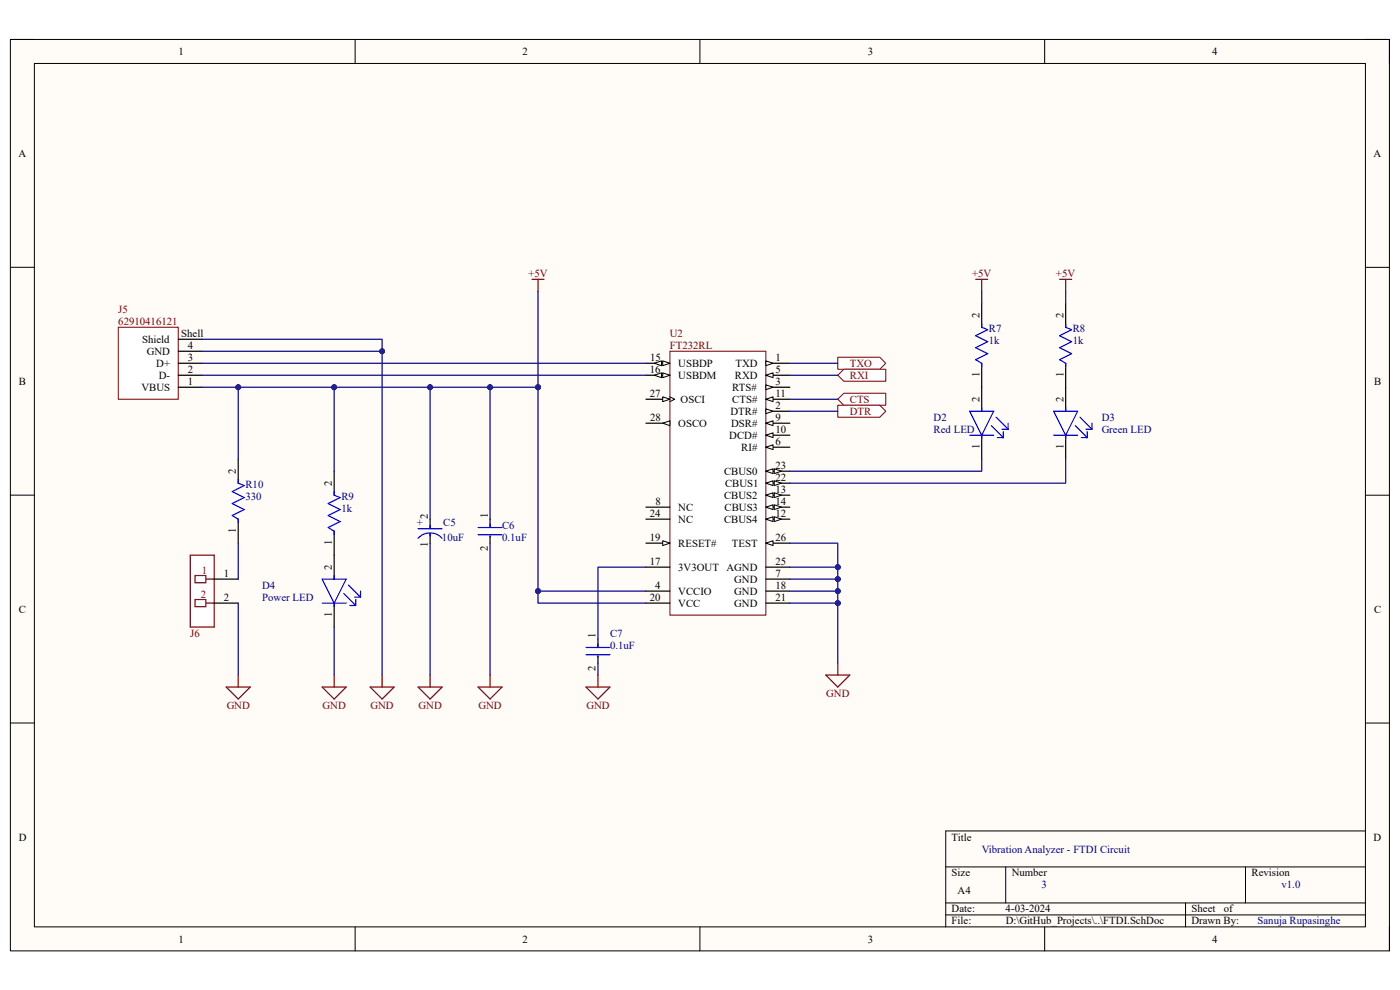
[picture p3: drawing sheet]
<svg xmlns="http://www.w3.org/2000/svg" width="297mm" height="210mm" viewBox="0 0 297 210" stroke-linecap="round" stroke-linejoin="round" font-family="sans-serif">
<path d="M2.2 8.4h292.6v193.3h-292.6z" fill-rule="evenodd" fill="#fffcf8"/>
<path d="M2.2 8.4h292.6v193.3h-292.6z" fill="none" stroke="#000" stroke-width=".21"/>
<path d="M7.3 13.5h282.4v183.1h-282.4z" fill-rule="evenodd" fill="#fffcf8"/>
<g fill="none" stroke="#000" stroke-width=".21">
<path d="M2.2 8.4h5.1M7.3 13.5h282.4v183.1h-282.4zM75.3 8.4v5.1M148.5 8.4v5.1M221.6 8.4v5.1M289.7 8.4h5.1v5.1M2.2 56.7h5.1M289.7 56.7h5.1M2.2 105h5.1M289.7 105.1h5.1M2.2 153.4h5.1M289.7 153.4h5.1"/>
<path d="M289.7 176.3h-89.1v20.3M75.3 196.6v5.1M148.5 196.6v5.1M200.6 183.9h89.1M200.6 191.5h89.1M200.6 194.1h89.1M213.4 183.9v7.6M221.6 196.6v5.1M251.5 191.5v5.1M264.2 183.9v7.6M294.8 196.6v5.1"/>
</g>
<path d="M142.1 74.5h20.4v56h-20.4z" fill-rule="evenodd" fill="#fff"/>
<path d="M142.1 74.5h20.4v56h-20.4z" fill="none" stroke="#800000" stroke-width=".21"/>
<path d="M162.5 77.1h5.1" fill="none" stroke="#000" stroke-width=".25"/>
<path d="M162.5 76.6l1.5 .5-1.5 .5z" fill="#f8fcff"/>
<path d="M162.5 76.6l1.5 .5-1.5 .5z" fill="none" stroke="#000" stroke-width=".21"/>
<path d="M162.5 92.3h5.1" fill="none" stroke="#000" stroke-width=".25"/>
<path d="M162.5 92.3l1.5-.5v1z" fill="#f8fcff"/>
<path d="M162.5 92.3l1.5-.5v1z" fill="none" stroke="#000" stroke-width=".21"/>
<path d="M162.5 84.7h5.1" fill="none" stroke="#000" stroke-width=".25"/>
<path d="M162.5 84.7l1.5-.5v1z" fill="#f8fcff"/>
<path d="M162.5 84.7l1.5-.5v1z" fill="none" stroke="#000" stroke-width=".21"/>
<path d="M162.5 110.1h5.1" fill="none" stroke="#000" stroke-width=".25"/>
<path d="M162.5 110.1l1.5-.5v1z" fill="#f8fcff"/>
<path d="M162.5 110.1l1.5-.5v1z" fill="none" stroke="#000" stroke-width=".21"/>
<path d="M164.3 109.6l1.5 .5-1.5 .5z" fill="#f8fcff"/>
<path d="M164.3 109.6l1.5 .5-1.5 .5z" fill="none" stroke="#000" stroke-width=".21"/>
<path d="M162.5 105h5.1" fill="none" stroke="#000" stroke-width=".25"/>
<path d="M162.5 105l1.5-.5v1.1z" fill="#f8fcff"/>
<path d="M162.5 105l1.5-.5v1.1z" fill="none" stroke="#000" stroke-width=".21"/>
<path d="M164.3 104.5l1.5 .5-1.5 .6z" fill="#f8fcff"/>
<path d="M164.3 104.5l1.5 .5-1.5 .6z" fill="none" stroke="#000" stroke-width=".21"/>
<path d="M162.5 107.6h5.1" fill="none" stroke="#000" stroke-width=".25"/>
<path d="M162.5 107.6l1.5-.5v1z" fill="#f8fcff"/>
<path d="M162.5 107.6l1.5-.5v1z" fill="none" stroke="#000" stroke-width=".21"/>
<path d="M164.3 107.1l1.5 .5-1.5 .5z" fill="#f8fcff"/>
<path d="M164.3 107.1l1.5 .5-1.5 .5z" fill="none" stroke="#000" stroke-width=".21"/>
<path d="M137 77.1h5.1" fill="none" stroke="#000" stroke-width=".25"/>
<path d="M140.6 76.6l1.5 .5-1.5 .5z" fill="#f8fcff"/>
<path d="M140.6 76.6l1.5 .5-1.5 .5z" fill="none" stroke="#000" stroke-width=".21"/>
<path d="M138.8 77.1l1.5-.5v1z" fill="#f8fcff"/>
<path d="M138.8 77.1l1.5-.5v1z" fill="none" stroke="#000" stroke-width=".21"/>
<path d="M137 79.6h5.1" fill="none" stroke="#000" stroke-width=".25"/>
<path d="M140.6 79.1l1.5 .5-1.5 .5z" fill="#f8fcff"/>
<path d="M140.6 79.1l1.5 .5-1.5 .5z" fill="none" stroke="#000" stroke-width=".21"/>
<path d="M138.8 79.6l1.5-.5v1z" fill="#f8fcff"/>
<path d="M138.8 79.6l1.5-.5v1z" fill="none" stroke="#000" stroke-width=".21"/>
<path d="M137 115.2h5.1M137 120.3h5.1M162.5 125.4h5.1" fill="none" stroke="#000" stroke-width=".25"/>
<path d="M140.6 114.7l1.5 .5-1.5 .5z" fill="#f8fcff"/>
<path d="M140.6 114.7l1.5 .5-1.5 .5z" fill="none" stroke="#000" stroke-width=".21"/>
<path d="M162.5 87.2h5.1" fill="none" stroke="#000" stroke-width=".25"/>
<path d="M162.5 86.7l1.5 .5-1.5 .5z" fill="#f8fcff"/>
<path d="M162.5 86.7l1.5 .5-1.5 .5z" fill="none" stroke="#000" stroke-width=".21"/>
<path d="M162.5 102.5h5.1M137 127.9h5.1M162.5 127.9h5.1" fill="none" stroke="#000" stroke-width=".25"/>
<path d="M162.5 102.5l1.5-.5v1z" fill="#f8fcff"/>
<path d="M162.5 102.5l1.5-.5v1z" fill="none" stroke="#000" stroke-width=".21"/>
<path d="M164.3 102l1.5 .5-1.5 .5z" fill="#f8fcff"/>
<path d="M164.3 102l1.5 .5-1.5 .5z" fill="none" stroke="#000" stroke-width=".21"/>
<path d="M162.5 100h5.1" fill="none" stroke="#000" stroke-width=".25"/>
<path d="M162.5 100l1.5-.6v1.1z" fill="#f8fcff"/>
<path d="M162.5 100l1.5-.6v1.1z" fill="none" stroke="#000" stroke-width=".21"/>
<path d="M164.3 99.4l1.5 .6-1.5 .5z" fill="#f8fcff"/>
<path d="M164.3 99.4l1.5 .6-1.5 .5z" fill="none" stroke="#000" stroke-width=".21"/>
<path d="M137 110.1h5.1M162.5 115.2h5.1M162.5 120.3h5.1" fill="none" stroke="#000" stroke-width=".25"/>
<path d="M162.5 115.2l1.5-.5v1z" fill="#f8fcff"/>
<path d="M162.5 115.2l1.5-.5v1z" fill="none" stroke="#000" stroke-width=".21"/>
<path d="M137 84.7h5.1" fill="none" stroke="#000" stroke-width=".25"/>
<path d="M140.6 84.2l1.5 .5-1.5 .5z" fill="#f8fcff"/>
<path d="M140.6 84.2l1.5 .5-1.5 .5zM142.1 84.2l1 .5-1 .5" fill="none" stroke="#000" stroke-width=".21"/>
<path d="M137 89.8h5.1" fill="none" stroke="#000" stroke-width=".25"/>
<path d="M140.6 89.8l1.5-.5v1z" fill="#f8fcff"/>
<path d="M140.6 89.8l1.5-.5v1z" fill="none" stroke="#000" stroke-width=".21"/>
<path d="M162.5 82.1h5.1" fill="none" stroke="#000" stroke-width=".25"/>
<path d="M162.5 81.6l1.5 .5-1.5 .6z" fill="#f8fcff"/>
<path d="M162.5 81.6l1.5 .5-1.5 .6z" fill="none" stroke="#000" stroke-width=".21"/>
<path d="M162.5 79.6h5.1M137 125.4h5.1" fill="none" stroke="#000" stroke-width=".25"/>
<path d="M162.5 79.6l1.5-.5v1z" fill="#f8fcff"/>
<path d="M162.5 79.6l1.5-.5v1z" fill="none" stroke="#000" stroke-width=".21"/>
<path d="M162.5 94.9h5.1" fill="none" stroke="#000" stroke-width=".25"/>
<path d="M162.5 94.9l1.5-.5v1z" fill="#f8fcff"/>
<path d="M162.5 94.9l1.5-.5v1z" fill="none" stroke="#000" stroke-width=".21"/>
<path d="M162.5 89.8h5.1M137 107.6h5.1M162.5 122.9h5.1" fill="none" stroke="#000" stroke-width=".25"/>
<path d="M162.5 89.8l1.5-.5v1z" fill="#f8fcff"/>
<path d="M162.5 89.8l1.5-.5v1z" fill="none" stroke="#000" stroke-width=".21"/>
<path d="M177.7 75.8h8.9l1.3 1.3-1.3 1.2h-8.9z" fill-rule="evenodd" fill="#fff"/>
<path d="M177.7 75.8h8.9l1.3 1.3-1.3 1.2h-8.9z" fill="none" stroke="#800000" stroke-width=".21"/>
<path d="M177.7 79.6l1.3-1.3h8.9v2.6h-8.9z" fill-rule="evenodd" fill="#fff"/>
<path d="M177.7 79.6l1.3-1.3h8.9v2.6h-8.9z" fill="none" stroke="#800000" stroke-width=".21"/>
<path d="M177.7 84.7l1.3-1.3h8.9v2.6h-8.9z" fill-rule="evenodd" fill="#fff"/>
<path d="M177.7 84.7l1.3-1.3h8.9v2.6h-8.9z" fill="none" stroke="#800000" stroke-width=".21"/>
<path d="M177.7 86h8.9l1.3 1.2-1.3 1.3h-8.9z" fill-rule="evenodd" fill="#fff"/>
<path d="M177.7 86h8.9l1.3 1.2-1.3 1.3h-8.9z" fill="none" stroke="#800000" stroke-width=".21"/>
<g fill="none" stroke="#000" stroke-width=".25">
<path d="M208.3 64.3v5.1M208.3 77.1v10.1M226.1 64.3v5.1M226.1 77.1v10.1M70.9 100v5M208.3 92.3v5.1M226.1 92.3v5.1M70.9 112.7v10.2M91.2 110.1v2.1M91.2 113.2v2M104 110.1v1.8M104 113.7v1.5"/>
<path d="M70.9 127.9v5.1M126.9 135.6v1.8M126.9 139.1v1.6"/>
</g>
<g fill="none" stroke="#00f" stroke-width=".25">
<path d="M208.3 68.7v.7l1.2 .5-2.5 1.3 2.5 1.3-2.5 1.3 2.5 1.2-2.5 1.3 1.3 .8v.7M226.1 68.7v.7l1.3 .5-2.6 1.3 2.6 1.3-2.6 1.3 2.6 1.2-2.6 1.3 1.3 .8v.7M205.7 87.2h5.1l-2.5 5.1zM205.7 92.3h5.1M208.3 86.5v.7M208.3 92.3v.8M210.3 90.3l2.6 2.5M211.3 88.5l2.6 2.6M211.6 92.8h1.3M212.6 91.1h1.3M212.9 91.6v1.2M213.9 89.8v1.3"/>
<path d="M223.5 87.2h5.1l-2.5 5.1zM223.5 92.3h5.1M226.1 86.5v.7M226.1 92.3v.8M228.1 90.3l2.6 2.5M229.1 88.5l2.6 2.6M229.4 92.8h1.3M230.4 91.1h1.3M230.7 91.6v1.2M231.7 89.8v1.3M70.9 104.3v.7l1.3 .6-2.6 1.2 2.6 1.3-2.6 1.3 2.6 1.2-2.6 1.3 1.3 .8v.7M88.7 112.2h5.1"/>
<path d="M88.7 114.2a3.4 3.4 0 0 1 5.1 0M91.2 111.4v.8M91.2 113.2v.5M101.4 111.9h5.1M101.4 113.4h5.1M104 111.2v.7M104 113.7v.3M68.3 122.9h5.1l-2.5 5zM68.3 127.9h5.1M70.9 122.1v.8M70.9 127.9v.8M72.9 125.9l2.6 2.5"/>
<path d="M73.9 124.1l2.6 2.6M74.2 128.4h1.3M75.2 126.7h1.3M75.5 127.2v1.2M76.5 125.4v1.3M124.3 137.4h5.1M124.3 138.9h5.1M126.9 136.6v.8M126.9 139.1v.3"/>
</g>
<g fill="none" stroke="#800000" stroke-width=".25">
<path d="M112.9 59.3h2.5M114.1 59.3v2.5M207 59.3h2.5M208.3 59.3v2.5M224.8 59.3h2.6M226.1 59.3v2.5M68.3 145.7h5.1l-2.5 2.6zM70.9 143.2v2.5M88.7 145.7h5.1l-2.6 2.6zM91.2 143.2v2.5M101.4 145.7h5.1l-2.5 2.6zM104 143.2v2.5"/>
<path d="M124.3 145.7h5.1l-2.5 2.6zM126.9 143.2v2.5M175.2 143.2h5.1l-2.6 2.6zM177.7 140.7v2.5"/>
</g>
<path d="M25.1 69.4h12.7v15.3h-12.7z" fill-rule="evenodd" fill="#fff"/>
<path d="M25.1 69.4h12.7v15.3h-12.7z" fill="none" stroke="#800000" stroke-width=".21"/>
<path d="M37.8 79.6h5.1M37.8 77.1h5.1M37.8 74.5h5.1M37.8 72h5.1M37.8 82.1h5.1" fill="none" stroke="#000" stroke-width=".25"/>
<path d="M40.4 117.8h5.1v15.2h-5.1z" fill-rule="evenodd" fill="#fff"/>
<path d="M40.4 117.8h5.1v15.2h-5.1z" fill="none" stroke="#800000" stroke-width=".25"/>
<path d="M41.4 122.1h2.3v1.5h-2.3z" fill-rule="evenodd" fill="#fff"/>
<path d="M41.4 122.1h2.3v1.5h-2.3zM43.7 122.9h1.8" fill="none" stroke="#800000" stroke-width=".25"/>
<path d="M41.4 127.2h2.3v1.5h-2.3z" fill-rule="evenodd" fill="#fff"/>
<path d="M41.4 127.2h2.3v1.5h-2.3zM43.7 127.9h1.8M48 145.7h5.1l-2.6 2.6zM50.5 143.2v2.5M78.5 145.7h5.1l-2.5 2.6zM81.1 143.2v2.5" fill="none" stroke="#800000" stroke-width=".25"/>
<path d="M50.5 97.4v5.1M50.5 110.1v5.1M45.5 122.9h5M45.5 127.9h5" fill="none" stroke="#000" stroke-width=".25"/>
<path d="M50.5 101.7v.8l1.3 .5-2.5 1.3 2.5 1.3-2.5 1.2 2.5 1.3-2.5 1.3 1.2 .7v.8" fill="none" stroke="#00f" stroke-width=".25"/>
<path d="M167.6 77.1h10.1M167.6 79.6h10.1M208.3 61.8v2.5M226.1 61.8v2.5M167.6 84.7h10.1M167.6 87.2h10.1M208.3 97.4v2.6h-40.7M167.6 115.2h10.1v5.1h-10.1" fill="none" stroke="#000080" stroke-width=".25"/>
<circle cx="177.7" cy="120.3" r=".51" fill="#000080"/>
<circle cx="177.7" cy="120.3" r=".51" fill="none" stroke="#000080" stroke-width=".21"/>
<path d="M167.6 122.9h10.1" fill="none" stroke="#000080" stroke-width=".25"/>
<circle cx="177.7" cy="122.9" r=".51" fill="#000080"/>
<circle cx="177.7" cy="122.9" r=".51" fill="none" stroke="#000080" stroke-width=".21"/>
<path d="M167.6 125.4h10.1" fill="none" stroke="#000080" stroke-width=".25"/>
<circle cx="177.7" cy="125.4" r=".51" fill="#000080"/>
<circle cx="177.7" cy="125.4" r=".51" fill="none" stroke="#000080" stroke-width=".21"/>
<path d="M167.6 127.9h10.1" fill="none" stroke="#000080" stroke-width=".25"/>
<circle cx="177.7" cy="127.9" r=".51" fill="#000080"/>
<circle cx="177.7" cy="127.9" r=".51" fill="none" stroke="#000080" stroke-width=".21"/>
<path d="M42.9 79.6h94.1M104 82.1v28M104 115.2v28M126.9 140.7v2.5" fill="none" stroke="#000080" stroke-width=".25"/>
<circle cx="104" cy="82.1" r=".51" fill="#000080"/>
<circle cx="104" cy="82.1" r=".51" fill="none" stroke="#000080" stroke-width=".21"/>
<path d="M114.1 61.8v20.3M226.1 97.4v5.1h-58.5" fill="none" stroke="#000080" stroke-width=".25"/>
<circle cx="114.1" cy="82.1" r=".51" fill="#000080"/>
<circle cx="114.1" cy="82.1" r=".51" fill="none" stroke="#000080" stroke-width=".21"/>
<path d="M70.9 82.1v17.9M137 120.3h-10.1v15.3" fill="none" stroke="#000080" stroke-width=".25"/>
<circle cx="70.9" cy="82.1" r=".51" fill="#000080"/>
<circle cx="70.9" cy="82.1" r=".51" fill="none" stroke="#000080" stroke-width=".21"/>
<path d="M91.2 82.1v28M91.2 115.2v28M70.9 133v10.2" fill="none" stroke="#000080" stroke-width=".25"/>
<circle cx="91.2" cy="82.1" r=".51" fill="#000080"/>
<circle cx="91.2" cy="82.1" r=".51" fill="none" stroke="#000080" stroke-width=".21"/>
<path d="M50.5 82.1v15.3" fill="none" stroke="#000080" stroke-width=".25"/>
<circle cx="50.5" cy="82.1" r=".51" fill="#000080"/>
<circle cx="50.5" cy="82.1" r=".51" fill="none" stroke="#000080" stroke-width=".21"/>
<path d="M42.9 72h38.2v2.5h-38.2M50.5 115.2v7.7M50.5 127.9v15.3" fill="none" stroke="#000080" stroke-width=".25"/>
<circle cx="81.1" cy="74.5" r=".51" fill="#000080"/>
<circle cx="81.1" cy="74.5" r=".51" fill="none" stroke="#000080" stroke-width=".21"/>
<path d="M81.1 74.5v68.7" fill="none" stroke="#000080" stroke-width=".25"/>
<circle cx="81.1" cy="74.5" r=".51" fill="#000080"/>
<circle cx="81.1" cy="74.5" r=".51" fill="none" stroke="#000080" stroke-width=".21"/>
<path d="M114.1 125.4h22.9" fill="none" stroke="#000080" stroke-width=".25"/>
<circle cx="114.1" cy="125.4" r=".51" fill="#000080"/>
<circle cx="114.1" cy="125.4" r=".51" fill="none" stroke="#000080" stroke-width=".21"/>
<path d="M177.7 120.3v20.4" fill="none" stroke="#000080" stroke-width=".25"/>
<circle cx="177.7" cy="120.3" r=".51" fill="#000080"/>
<circle cx="177.7" cy="120.3" r=".51" fill="none" stroke="#000080" stroke-width=".21"/>
<circle cx="177.7" cy="122.9" r=".51" fill="#000080"/>
<circle cx="177.7" cy="122.9" r=".51" fill="none" stroke="#000080" stroke-width=".21"/>
<circle cx="177.7" cy="125.4" r=".51" fill="#000080"/>
<circle cx="177.7" cy="125.4" r=".51" fill="none" stroke="#000080" stroke-width=".21"/>
<circle cx="177.7" cy="127.9" r=".51" fill="#000080"/>
<circle cx="177.7" cy="127.9" r=".51" fill="none" stroke="#000080" stroke-width=".21"/>
<path d="M42.9 77.1h94.1M42.9 82.1h71.2" fill="none" stroke="#000080" stroke-width=".25"/>
<circle cx="50.5" cy="82.1" r=".51" fill="#000080"/>
<circle cx="50.5" cy="82.1" r=".51" fill="none" stroke="#000080" stroke-width=".21"/>
<circle cx="70.9" cy="82.1" r=".51" fill="#000080"/>
<circle cx="70.9" cy="82.1" r=".51" fill="none" stroke="#000080" stroke-width=".21"/>
<circle cx="91.2" cy="82.1" r=".51" fill="#000080"/>
<circle cx="91.2" cy="82.1" r=".51" fill="none" stroke="#000080" stroke-width=".21"/>
<circle cx="104" cy="82.1" r=".51" fill="#000080"/>
<circle cx="104" cy="82.1" r=".51" fill="none" stroke="#000080" stroke-width=".21"/>
<circle cx="114.1" cy="82.1" r=".51" fill="#000080"/>
<circle cx="114.1" cy="82.1" r=".51" fill="none" stroke="#000080" stroke-width=".21"/>
<path d="M114.1 82.1v45.8h22.9" fill="none" stroke="#000080" stroke-width=".25"/>
<circle cx="114.1" cy="82.1" r=".51" fill="#000080"/>
<circle cx="114.1" cy="82.1" r=".51" fill="none" stroke="#000080" stroke-width=".21"/>
<circle cx="114.1" cy="125.4" r=".51" fill="#000080"/>
<circle cx="114.1" cy="125.4" r=".51" fill="none" stroke="#000080" stroke-width=".21"/>
<g font-size="2.3">
<text x="37.9" y="11.7">1</text>
<text x="110.9" y="11.7">2</text>
<text x="184.1" y="11.7">3</text>
<text x="257.1" y="11.7">4</text>
<text x="3.9" y="33.3">A</text>
<text x="291.4" y="33.3">A</text>
<text x="38.4" y="71.5">Shell</text>
<text x="207.8" y="67.4" transform="rotate(-90 207.8 67.4)">2</text>
<text x="225.6" y="67.4" transform="rotate(-90 225.6 67.4)">2</text>
<text x="30.1" y="72.7">Shield</text>
<text x="31.2" y="75.3">GND</text>
<text x="33.1" y="77.8">D+</text>
<text x="39.8" y="76.5">3</text>
<text x="39.8" y="74">4</text>
<text x="137.9" y="76.5">15</text>
<text x="143.9" y="77.8">USBDP</text>
<text x="156" y="77.8">TXD</text>
<text x="164.5" y="76.5">1</text>
<text x="4" y="81.6">B</text>
<text x="30" y="82.9">VBUS</text>
<text x="33.7" y="80.3">D-</text>
<text x="39.8" y="81.6">1</text>
<text x="39.8" y="79.1">2</text>
<text x="137.9" y="79.1">16</text>
<text x="143.9" y="80.3">USBDM</text>
<text x="155.4" y="82.9">RTS#</text>
<text x="155.9" y="80.3">RXD</text>
<text x="164.5" y="81.6">3</text>
<text x="164.5" y="79.1">5</text>
<text x="207.8" y="80" transform="rotate(-90 207.8 80)">1</text>
<text x="225.6" y="80" transform="rotate(-90 225.6 80)">1</text>
<text x="291.5" y="81.6">B</text>
<text x="137.9" y="84.2">27</text>
<text x="137.9" y="89.3">28</text>
<text x="144.4" y="85.4">OSCI</text>
<text x="155" y="88">DTR#</text>
<text x="155.4" y="85.4">CTS#</text>
<text x="164.5" y="84.2">11</text>
<text x="164.5" y="86.7">2</text>
<text x="164.5" y="89.3">9</text>
<text x="207.8" y="85.2" transform="rotate(-90 207.8 85.2)">2</text>
<text x="225.6" y="85.2" transform="rotate(-90 225.6 85.2)">2</text>
<text x="143.9" y="90.6">OSCO</text>
<text x="154.7" y="93.1">DCD#</text>
<text x="155.1" y="90.6">DSR#</text>
<text x="157.3" y="95.6">RI#</text>
<text x="164.5" y="91.8">10</text>
<text x="164.5" y="94.4">6</text>
<text x="207.8" y="95.2" transform="rotate(-90 207.8 95.2)">1</text>
<text x="225.6" y="95.2" transform="rotate(-90 225.6 95.2)">1</text>
<text x="50" y="100.5" transform="rotate(-90 50 100.5)">2</text>
<text x="153.6" y="100.7">CBUS0</text>
<text x="164.5" y="102">22</text>
<text x="164.5" y="99.4">23</text>
<text x="70.4" y="103" transform="rotate(-90 70.4 103)">2</text>
<text x="139.1" y="107.1">8</text>
<text x="153.6" y="105.8">CBUS2</text>
<text x="153.8" y="103.3">CBUS1</text>
<text x="164.5" y="104.5">13</text>
<text x="164.5" y="107.1">14</text>
<text x="50" y="113" transform="rotate(-90 50 113)">1</text>
<text x="90.8" y="110.2" transform="rotate(-90 90.8 110.2)">2</text>
<text x="103.5" y="109.9" transform="rotate(-90 103.5 109.9)">1</text>
<text x="137.9" y="109.6">24</text>
<text x="143.9" y="110.9">NC</text>
<text x="143.9" y="108.3">NC</text>
<text x="153.6" y="110.9">CBUS4</text>
<text x="153.7" y="108.3">CBUS3</text>
<text x="164.5" y="109.6">12</text>
<text x="70.4" y="115.6" transform="rotate(-90 70.4 115.6)">1</text>
<text x="90.8" y="116.1" transform="rotate(-90 90.8 116.1)">1</text>
<text x="103.5" y="116.8" transform="rotate(-90 103.5 116.8)">2</text>
<text x="137.9" y="119.8">17</text>
<text x="137.9" y="114.7">19</text>
<text x="143.9" y="116">RESET#</text>
<text x="155.3" y="116">TEST</text>
<text x="164.5" y="119.8">25</text>
<text x="164.5" y="114.7">26</text>
<text x="47.5" y="122.3">1</text>
<text x="70.4" y="120.8" transform="rotate(-90 70.4 120.8)">2</text>
<text x="139" y="124.9">4</text>
<text x="143.9" y="121.1">3V3OUT</text>
<text x="154.1" y="121.1">AGND</text>
<text x="155.8" y="123.6">GND</text>
<text x="164.5" y="124.9">18</text>
<text x="164.5" y="122.3">7</text>
<text x="4" y="130">C</text>
<text x="47.5" y="127.4">2</text>
<text x="70.4" y="130.9" transform="rotate(-90 70.4 130.9)">1</text>
<text x="137.9" y="127.4">20</text>
<text x="143.9" y="128.7">VCC</text>
<text x="143.9" y="126.2">VCCIO</text>
<text x="155.8" y="126.2">GND</text>
<text x="155.8" y="128.7">GND</text>
<text x="164.5" y="127.4">21</text>
<text x="291.5" y="130">C</text>
<text x="126.4" y="135.3" transform="rotate(-90 126.4 135.3)">1</text>
<text x="126.4" y="142.2" transform="rotate(-90 126.4 142.2)">2</text>
<text x="4" y="178.3">D</text>
<text x="201.9" y="178.3">Title</text>
<text x="291.4" y="178.3">D</text>
<text x="201.9" y="185.9">Size</text>
<text x="214.6" y="185.9">Number</text>
<text x="265.5" y="185.9">Revision</text>
<text x="203.2" y="189.7">A4</text>
<text x="201.9" y="193.5">Date:</text>
<text x="201.9" y="196.1">File:</text>
<text x="213.3" y="193.5">4-03-2024</text>
<text x="213.4" y="196.1">D:\GitHub_Projects\..\FTDI.SchDoc</text>
<text x="252.8" y="193.5">Sheet</text>
<text x="252.8" y="196.1">Drawn By:</text>
<text x="259.6" y="193.5">of</text>
<text x="37.9" y="199.9">1</text>
<text x="110.9" y="199.9">2</text>
<text x="184.1" y="199.9">3</text>
<text x="257.1" y="199.9">4</text>
</g>
<g font-size="2.3" fill="#800000">
<text x="112.1" y="58.7">+5V</text>
<text x="206.2" y="58.7">+5V</text>
<text x="224" y="58.7">+5V</text>
<text x="25.1" y="66.4">J5</text>
<text x="25.1" y="68.9">62910416121</text>
<text x="142.1" y="71.5">U2</text>
<text x="142.1" y="74">FT232RL</text>
<text x="180.3" y="77.8">TXO</text>
<text x="180.3" y="80.3">RXI</text>
<text x="180.3" y="85.4">CTS</text>
<text x="180.3" y="88">DTR</text>
<text x="42.8" y="121.8">1</text>
<text x="42.6" y="126.9">2</text>
<text x="40.3" y="135">J6</text>
<text x="175.3" y="147.8">GND</text>
<text x="48.1" y="150.3">GND</text>
<text x="68.5" y="150.3">GND</text>
<text x="78.6" y="150.3">GND</text>
<text x="88.8" y="150.3">GND</text>
<text x="101.5" y="150.3">GND</text>
<text x="124.4" y="150.3">GND</text>
</g>
<g font-size="2.3" fill="#000080">
<text x="209.8" y="70.4">R7</text>
<text x="227.6" y="70.4">R8</text>
<text x="209.8" y="73">1k</text>
<text x="227.6" y="73">1k</text>
<text x="198.1" y="89.3">D2</text>
<text x="233.7" y="89.3">D3</text>
<text x="198.1" y="91.8">Red LED</text>
<text x="233.7" y="91.8">Green LED</text>
<text x="52.1" y="106">330</text>
<text x="52.1" y="103.5">R10</text>
<text x="72.4" y="106">R9</text>
<text x="72.4" y="108.6">1k</text>
<text x="88.4" y="111.6">+</text>
<text x="94" y="111.6">C5</text>
<text x="106.5" y="112.1">C6</text>
<text x="93.8" y="114.7">10uF</text>
<text x="106.5" y="114.7">0.1uF</text>
<text x="55.6" y="124.9">D4</text>
<text x="55.6" y="127.4">Power LED</text>
<text x="129.4" y="137.6">0.1uF</text>
<text x="129.4" y="135">C7</text>
<text x="208.3" y="180.8">Vibration Analyzer - FTDI Circuit</text>
<text x="221" y="188.5">3</text>
<text x="271.9" y="188.5">v1.0</text>
<text x="266.8" y="196.1">Sanuja Rupasinghe</text>
</g>
</svg>
